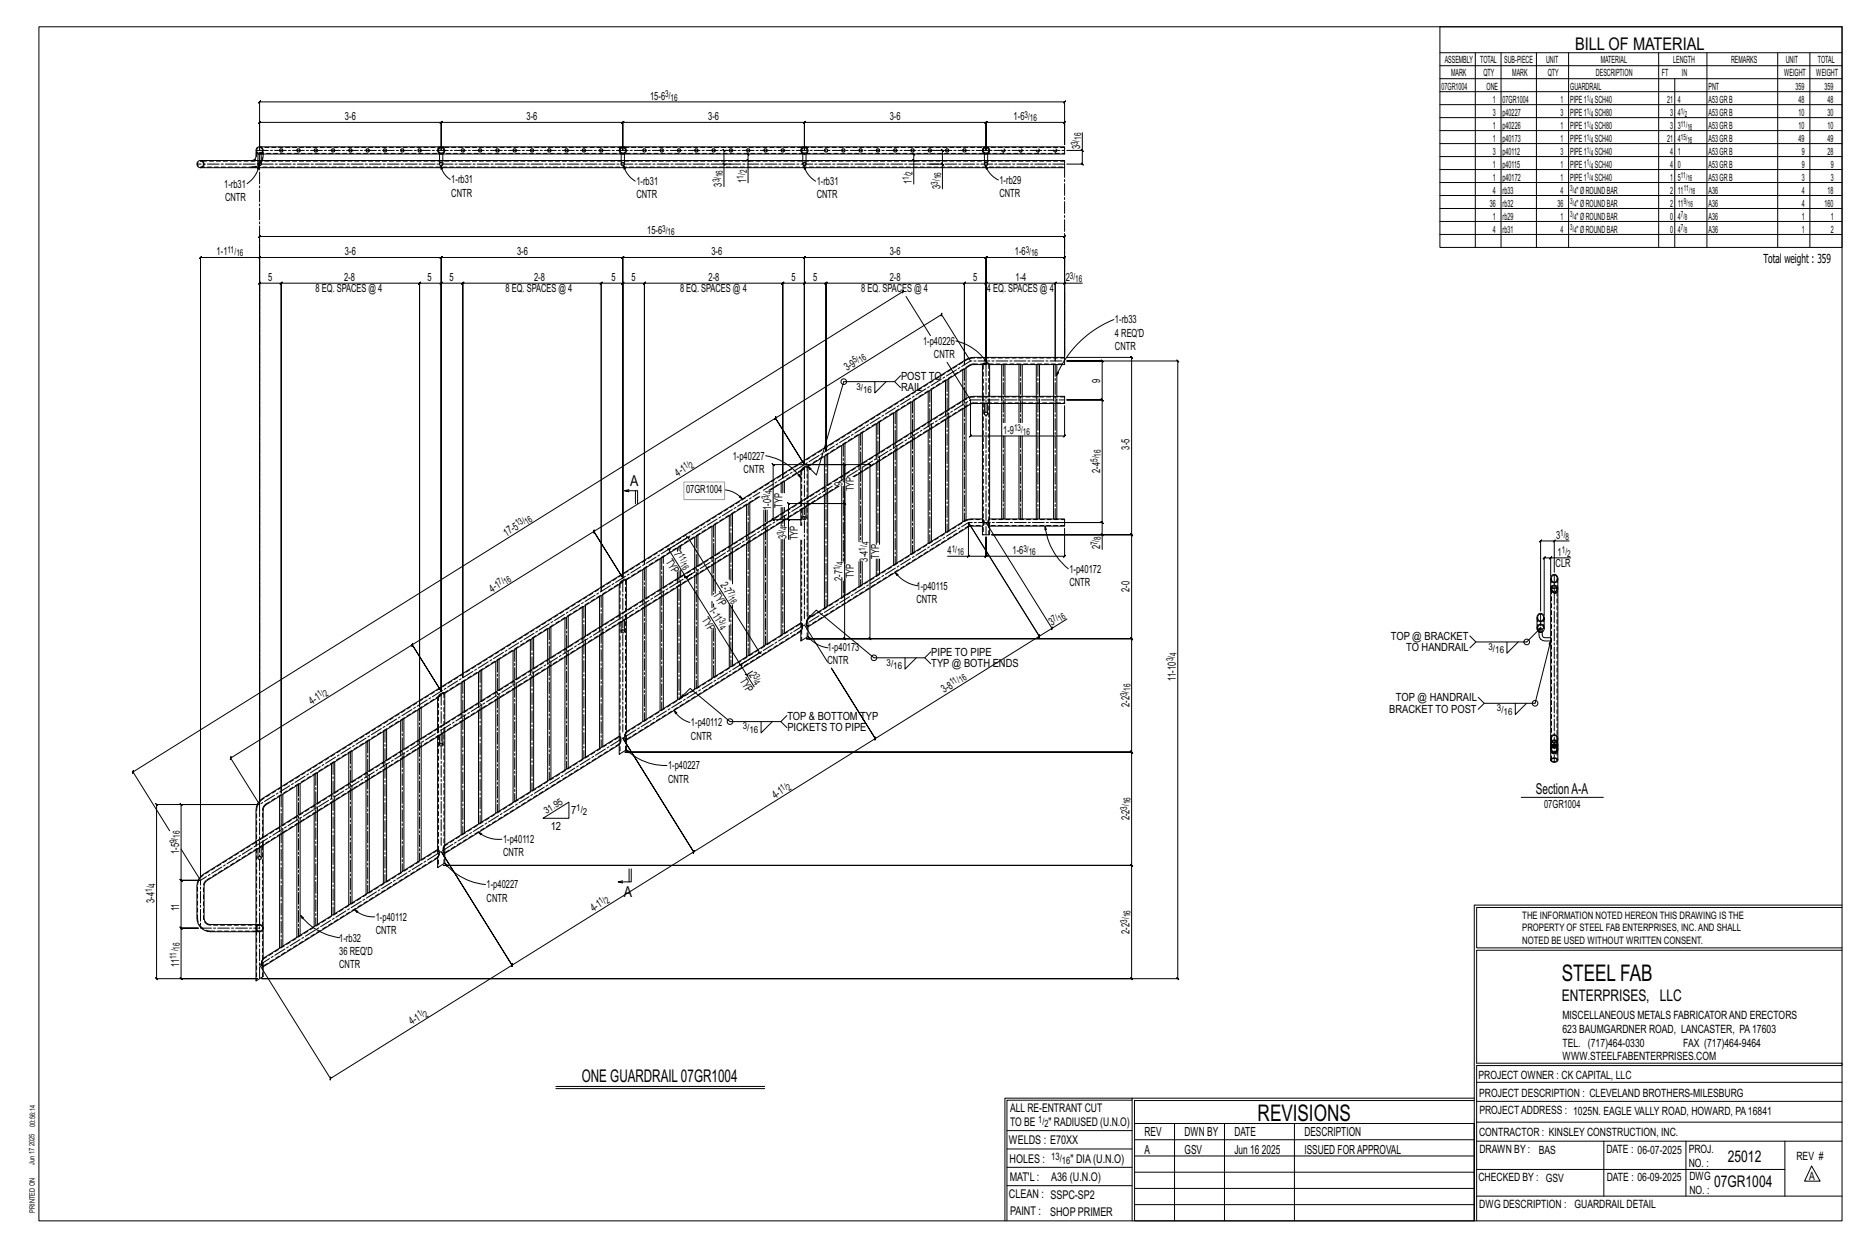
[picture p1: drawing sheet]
<svg xmlns="http://www.w3.org/2000/svg" width="914mm" height="610mm" viewBox="0 0 914 610" stroke-linecap="round" stroke-linejoin="round" font-family="sans-serif">
<g fill="none" stroke="#000" stroke-width=".49">
<path d="M19 13h883v584h-883zM705 13h197v108h-197zM705 26h197M705 32h197M705 39h197M722 26v95M735 26v95M752 26v95M768 26v95M812 26v95M820 39v82M836 26v95"/>
<path d="M870 26v95M886 26v95M127 50l1-1-1 1h394l1-1-1 1v21v-11l1-1-1 1h-38v-1l-1 1h1v14v-14v-1l-1 1h1h-89v-1l-1 1h1v14v-14v-1l-1 1h1h-89v-1l-1 1h1v14v-14v-1l-1 1h1h-89v-1l-1 1h1v14v-14v-1l-1 1h1h-89l1-1-1 1v14zM705 45h197M705 51h197M705 58h197M97 79h1h423v3h-423l-1-1zM126 75l-1 3-2 1M126 72h1h394v3h-394l-2-1zM127 75h-1v4M128 75v4M129 75l-1 4"/>
<path d="M215 75v4M217 75v4M304 75v4M306 75v4M354 80l1 1zM356 74l-2-1 1 1h-1v6M366 78l1 1zM366 75l1 1-1-1v14M393 75v4M395 75v4M447 79v11M447 75l1 1-1-1v4"/>
<path d="M447 78l1 1zM457 74h4v-1l1 1h-1v6M461 80l1 1zM482 75v4M483 75v4M529 73l1 1zM530 65v9h-8M530 74v6h-1l1 1v-1h-8M705 64h197M705 70h197M705 77h197M127 81v2h-1z"/>
<path d="M127 81a14 14 0 0 1-6 9M216 81l1 2h-1zM216 81a11 11 0 0 0 4 7M305 81l1 2h-1zM305 81a12 12 0 0 0 6 8M358 80h-4v11M394 81v2zM394 81a12 12 0 0 0 5 8M455 80h6v12M482 81l1 2zM482 81a12 12 0 0 0 7 7M705 83h197"/>
<path d="M705 89h197M705 96h197M705 102h197M705 108h197M705 115h197M521 139h-4v-1l-1 1h1v38v-38v-1l-1 1h1h-34v-1l-1 1h1v38v-38v-1l-1 1h1h-11l1-1-1 1v39v-39l1-1-1 1h-68l1-1-1 1v82v-82l1-1-1 1h-10v-1l-1 1h1v88v-88v-1l-1 1h1h-11l1-1-1 1v95v-95l1-1-1 1h-68l1-1-1 1v137v-137l1-1-1 1h-10v-1l-1 1h1v144v-144v-1l-1 1h1h-11l1-1-1 1v150v-150l1-1-1 1h-67v-1l-1 1h1v193v-193v-1l-1 1h1h-11v-1l-1 1h1v199v-199v-1l-1 1h1h-11l1-1-1 1v207v-207l1-1-1 1h-67v-1l-1 1h1v249v-249v-1l-1 1h1h-11l1-1-1 1v254v-277l1-1-1 1h394l1-1-1 1v58v-35h9M522 138l-1 1zM442 143v-1v1l-377 235v-1v1l18 28M444 145l11 19M545 156a51 51 0 0 0-28 28M464 177l11 19v17v1l1-1h-1h46v1l1-1h-1v-15M467 164l-6-10v-1v2v-1l-81 51v-1l-1 1h1l14 22-14-22v-1l-1 1h1l-89 55v-1v2v-1l14 23-14-23v-1v2v-1l-89 55v1v-1l14 23-14-23v1v-1l-89 56v-1v2v-1l14 23"/>
<path d="M467 164l8 13M468 167a24 24 0 0 1 15 11M481 178l-6 1-79 49v2l1-1-1-1 4 4 13-45h25l3-3M481 178h1h2M481 178v16M482 176l1 2zM484 178v16M484 178h33M490 178v16M492 178v16M499 178v16M500 178v16"/>
<path d="M507 178v16M509 178v16M516 178v16M517 178v16M517 178h4v-3h-45l-3 1-345 215a7 7 0 0 0-3 5v16M521 174v-48l1-1-1 1h-38v-1l-1 1h1v51v-51v-1l-1 1h1h-89v-1l-1 1h1v101v-101v-1l-1 1h1h-89v-1l-1 1h1v157v-157v-1l-1 1h1h-89v-1l-1 1h1v212v-212v-1l-1 1h1h-89l1-1-1 1v267v-267l1-1-1 1h-29l1-1-1 1v304M522 175h32l-1-1 1 1v87l-1-1 1 1h-69h69l-1-1 1 1v51l-1-1 1 1h-159h159l-1-1 1 1v55l-1-1 1 1h-248h248l-1-1 1 1v55h-1l1 1v-1h-337h337h-1l1 1v-1v56l-1-1 1 1h-426h449l-1-1 1 1v-302l-1-1 1 1h-55h18l-1-1 1 1v19l-1-1 1 1h-18h18l-1-1 1 1v60l-1-1 1 1h-23h23l-1-1 1 1v6M428 187v5l6-5M438 187l3 3M446 197v15M447 196v15M454 192v15"/>
<path d="M456 191v15M463 186v15M464 185v15M471 181v15M473 180v15M473 199v55l-2 1v-55M481 197v57a13 13 0 0 0-9 1M482 197h1M483 197v5a.8 .8 0 0 1 0 1 .8 .8 0 0 1-1-1v-5l-7 1-57 35M483 197h38v-3h-45h-2l-67 42M484 197v57M490 197v57h-6"/>
<path d="M492 197v10M499 197v10M500 197v10M507 197v57M509 197v57h-2M516 197v57M517 197v57h-1M518 182l-1 2zM412 218v15M414 217v15M421 213l-1 15M422 212v15"/>
<path d="M429 207v15M431 206v15M437 202v15M439 201v15M447 215v55l-1 1v-55M454 211v55M456 210v55l-2 1M463 205v56M464 204v56l-1 1M492 213v41h-2M499 213v41M500 213v41h-1"/>
<path d="M308 240h-2M355 240a13 13 0 0 1 8 4M375 223a27 27 0 0 1 17 11M382 236v5M384 235v6M391 233v-1l1 2zM392 230l-15 10M392 230l1-1 2-1h1v15M392 230v15M394 227h32h-1l1 1v-1v86l-1-1 1 1h-31h18h1l-1-1v1v-67l1 1-1-1h-19h19l1 1-1-1v-19l1 1-1-1zM394 227h-16l1 1-1-1v27l1 1-1-1h15h-7v10M404 223v15"/>
<path d="M405 222v15M407 236l-307 192a7 7 0 0 0-4 5v16a7 7 0 0 0 7 7h24a1.8 1.8 0 0 0 2-2 1.8 1.8 0 0 0-2-2h-25l-1-1-1-2v-16l1-2 25-16M411 238l-285 177M412 238v37M420 232v33M422 231v34M429 226v40M431 225v41M437 221v55M439 220v55l-2 1M308 241l-2-1h6v6M311 240v6"/>
<path d="M349 258v14M350 257v15M357 252v15M359 251v15M362 243l1 1zM365 247v15M367 246v15M372 243l-65 41M374 250v7M376 260l-1 55M376 250v6M382 248v3"/>
<path d="M382 256v1M384 248v2M384 255v2M385 254l1 1zM392 250v7M394 246h-8h-1l1 1v-1v8M395 248v5a.8 .8 0 0 1-1 1 .8 .8 0 0 1-1-1v-4M396 247v56l4-5 28 24h25l3-3M404 242v56M405 241v56l-1 1M414 240v36M471 255l-7 5"/>
<path d="M474 256l35 55v1v-1l-81 50h1l-1 1v-1l-21-34 21 34h1l-1 1v-1l-88 56v-1l-1 1h1l-35-56 35 56v-1l-1 1h1l-89 55-1 1 1-1-35-55 35 55-1 1 1-1-89 56v-1v1l-35-56M481 254l1 1v2h-1M481 257l-7 1-78 49-1-1v-2l1-1 8-5M483 256l32 51 7-4M484 254v1v2M484 257v5h-3v-5M492 254h7M500 254h7M509 254h7M512 257v2h-1zM512 257a31 31 0 0 0 11 21M517 254h4v3h-37"/>
<path d="M521 258v14h1l-1 1v-1h-38l-1 1 1-1v-9v9l-1 1 1-1h-9M315 279v15M316 278v15M323 273v15M325 272v4M325 277v10M327 269l10-6h-1h1l35 56h-1l2 1-1-1-10 6h1h-1l-26-43v1l-1-1h1l3-1-3 1v1l-1-1h1l-9-13h1zM332 280v3M332 268v2M333 267v2M333 279v3M340 263v15"/>
<path d="M342 262v15M349 277v14M350 276v14M357 271v12M359 270v16M365 266v55M367 265v55l-2 1M374 261v55M382 264v47M384 264v46l-2 1M392 264v41M420 275v12l2-1v-11"/>
<path d="M429 273v9l2-1v-8M437 276l-6 5M446 271l-7 4M454 266l-7 4M463 261l-7 4M464 272h10v-16l35 55v1v-1l6-4M475 272l-1 1zM485 262h55v7M539 261l1 1zM759 273l1-1zM759 273h-3v-1l-1 1h1v28M761 265v-1l-1 1z"/>
<path d="M761 265h-7l1-1-1 1v34M768 265h-7v15M769 273h-10v9M285 297v15M287 296v15M294 292l-1 15M295 291v15M303 286l-85 53M307 299v-15l-1-1-2 1-1 2v15M315 298v55M316 297v55l-1 1M323 292v56"/>
<path d="M325 291v56l-2 1M332 287v55M333 286v55l-1 1M340 282v55M342 281v55l-2 1M349 294v3M357 295v9M359 296v30l-2 1M412 284v8M412 292l-7 5M414 283v8l-2 1M420 287l-6 4"/>
<path d="M429 282l-7 4M438 280l2 1-1 1zM438 280a17 17 0 0 0 11 7M759 283v5M763 283a1.9 1.9 0 0 0-3-2 1.9 1.9 0 0 0-1 3 1.9 1.9 0 0 0 3 1l1-2v81a1.8 1.8 0 0 1-2 2 1.8 1.8 0 0 1-2-2M763 288l-1-1-1 1-2-1v1v24M251 318v15M253 317v15M260 313v15M261 312v15M268 308v15M270 307v15"/>
<path d="M277 302v15M278 301v15M285 316v55M287 315v55l-2 1M295 310v55l-2 1v-55M303 305v55M306 303v6a.8 .8 0 0 1-1 1 .8 .8 0 0 1-1-1v-5M307 303v55l8-5M349 308v24M350 307v24l-1 1M357 306v21M382 311l-15 9"/>
<path d="M392 309l-85 53v5l-4 2v-5M392 309a3 3 0 0 0 0-4l-8 5M394 306l11 18zM396 311l1 1-1 1zM396 307v4l-4 3v-5M396 311a15 15 0 0 0 9 6M515 307v1zM722 314l-2 3M738 314v6l5-6M752 302v6l1 1M754 307l-7 7h-25l-2-3M756 302a1.9 1.9 0 0 0-2-2 1.9 1.9 0 0 0-2 3 1.9 1.9 0 0 0 3 1l1-2v6l-1 1"/>
<path d="M759 312h-4l-1-5-1 1v3a2.9 2.9 0 0 0 3 3h3l-1 1h1v-1l-8 30h-24l-3-3M759 312v60M226 334v15M227 333v15M234 329v15M236 328v15M243 324v14M244 323v15M251 337v56M253 336v56l-2 1M260 332v55M261 331v55l-1 1"/>
<path d="M270 326v55l-2 1v-55M277 322v55M278 321v55l-1 1M340 337l-7 4 5-4 19 16h25l3-3M349 332l-7 4M357 327l-7 4M365 330h1zM365 323l-3 2h1h-1l3 5M365 321l-6 5M368 328l-3 2 4 6M443 322v5l6-5M453 322l3 3"/>
<path d="M188 358v15M189 357v15M196 353v15M198 352v15M205 347v15M206 346v15M214 341l-77 49M217 359v5a.8 .8 0 0 1-1 1 .8 .8 0 0 1-1-1v-4M218 354v-15h-1l-2 1-1 1v15M218 358v55l8-5M226 353v55M227 352v55l-1 1"/>
<path d="M234 348v55M236 347v55l-2 1M244 342v55l-1 1v-55M306 359v3M323 348l-7 4M330 348l1 1zM330 348a13 13 0 0 0 8 5M332 342l-7 5M373 353v6l5-6M382 353l3 3M727 344l-3 3M742 344v6l5-6"/>
<path d="M154 379v15M155 378v15M162 374v15M164 373v15M171 368v15M172 367v15M179 363v15M181 362v15M188 377v55M189 376v55l-1 1M196 372v55M198 371v55l-2 1"/>
<path d="M205 366v56M206 365v56l-1 1M214 360v56M277 377l-7 4M285 371l-7 5M293 366l-6 4M295 365l8-5a3 3 0 0 1 0 4l-85 54v4l-4 2v-4M307 367l1 1zM307 367a28 28 0 0 0 19 8M759 371a1.5 1.5 0 0 1 2 0 1.5 1.5 0 0 1 1 2h-2l-1-1a1.5 1.5 0 0 0 2 1 1.5 1.5 0 0 0 1-2h-1l-2 1zM760 363l1-1 1 1M763 364v8"/>
<path d="M76 393l1 1h50h-38l-1-1 1 1v37l-1-1 1 1h9h-9l-1-1 1 1v23h-1l1 1v-1h8h-8h-1l1 1v-1v25l-1-1 1 1h37h-49l-1-1 1 1v-85zM137 390l-8 5v14M137 390v14M138 389v15M145 384v15M147 383v15M154 398v55M155 397v55l-1 1M162 393v55M164 392v55l-2 1M171 388v55M172 387v55l-1 1"/>
<path d="M179 382v55M181 381v55l-2 1M243 398l-7 4M251 393l-7 4M260 387l-7 5M268 382l-7 4M745 390h40M89 415l9 16M125 416v36M128 414v6a.8 .8 0 0 1-1 1 .8 .8 0 0 1-1-1v-5M129 414v55M137 409v55"/>
<path d="M138 408v55l-1 1M145 403v56M147 402v56l-2 1M214 420l-85 53v5l-4 2v-24M214 420a3 3 0 0 0 0-4l-8 5M217 414v1v2M234 407l2 1h-1zM234 407a16 16 0 0 0 12 4M234 403l-7 4M266 400l12-8v8zM179 437l-7 5M188 432l-7 4"/>
<path d="M196 427l-7 4M205 422l-7 4M218 422l1 1v1zM218 422a29 29 0 0 0 20 11M305 431h-2M308 425v6M309 425v6h-6l2 1M145 459l-7 4M147 448l2 1h-1zM147 448a29 29 0 0 0 19 11M154 453l-7 5M162 448l-7 4"/>
<path d="M171 443l-7 4M174 445l1 1zM174 445a14 14 0 0 0 9 4M722 443v154M722 443h180M902 444h-179v20h179M137 464l-8 5-1 1v3h1M902 465h-179v55h179v1h-179v76M272 532h102M272 533h102M554 538h-61v59M554 537h168"/>
<path d="M722 538h-167v13M723 539h179M723 530h179M493 553h61M555 550h167v47h-167zM555 558h167M575 550v47M599 550v47M634 550v47M723 549h179M723 558h179M785 558v27"/>
<path d="M825 558v27M874 558v27M493 571h61M493 562h61M555 573h167M555 566h167M723 572h151M887 570l4 8h-8zM492 597v-60h62v60M493 580h61M555 589h167M555 581h167"/>
<path d="M723 585h179"/>
<circle cx="413" cy="187" r="1.4"/>
<circle cx="761" cy="283" r="1.6"/>
<circle cx="747" cy="314" r="1.4"/>
<circle cx="754" cy="302" r="1.6"/>
<circle cx="428" cy="322" r="1.4"/>
<circle cx="357" cy="353" r="1.4"/>
<circle cx="751" cy="344" r="1.4"/>
<circle cx="761" cy="361" r="1.9"/>
<circle cx="761" cy="361" r="1.6"/>
</g>
<g fill="none" stroke="#000" stroke-width=".49" stroke-dasharray="2 1.4">
<path d="M98 79h1l1 1M99 79h-1M126 75h.1M126 75l-1 3-2 1M126 72h.1M126 73h.1M126 79h.1M126 80h1M127 80h1M127 72h.1M127 75h.1M127 75h394"/>
<path d="M127 72l1 1 1 1M127 75h1M128 80h.1M128 79v1M128 79h.1M128 79l1-4M128 72h.1M128 75h.1M128 72h-1M128 75l1-1M129 74a1.5 1.5 0 0 1-2 1 1.5 1.5 0 0 1-1-2 1.5 1.5 0 0 1 1-1M129 75h.1"/>
<path d="M129 75h-3M129 74l-1-2M137 73h.1M137 74v-1M137 73h1M138 74h-1M138 73h.1M138 74h.1M138 73v1M145 73h1M146 74l-1-1M146 73h1"/>
<path d="M147 74h-1M147 73h.1M147 74h.1M147 73v1M154 73h.1M154 74v-1M154 73h1M155 74h-1M155 73h.1M155 74h.1M155 73v1M162 73h1"/>
<path d="M163 74l-1-1M163 73h.1M163 74h.1M163 73h1M164 74h-1M164 73v1M164 74h.1M171 73h.1M171 74v-1M171 73h1M172 74h-1M172 73h.1"/>
<path d="M172 74h.1M172 73v1M179 73h1M180 74l-1-1M180 73h.1M180 74h.1M180 73h1M181 74h-1M181 73v1M181 74h.1M188 73h.1M188 74v-1"/>
<path d="M188 73h1M189 74h-1M189 73h.1M189 74h.1M189 73v1M196 73h.1M196 74v-1M196 73h1M197 74h-1M197 73h1M198 74h-1M198 73v1"/>
<path d="M198 74h.1M205 73h.1M205 74v-1M205 73h1M206 74h-1M206 73h.1M206 74h.1M206 73v1M214 74v-1M214 73h.1M214 73h1M215 73v-1"/>
<path d="M215 74h.1M215 72h.1M215 75l-1-1M215 73v1M215 74v1M215 75h.1M215 73h.1M215 72h2zM215 75h2h-2M215 79h.1M215 80h1M215 75h1l1-1"/>
<path d="M215 72v1M216 80h.1M216 75h.1M216 80h1M216 72h-1M217 80h.1M217 79v1M217 79h.1M217 73l-1-1M217 72h.1M217 75h.1M217 72l1 2"/>
<path d="M217 73h.1M217 74h.1M217 74v-1M218 74l-1 1M218 74h.1M226 73h.1M226 74v-1M226 73h1M227 74h-1M227 73h.1M227 74h.1M227 73v1"/>
<path d="M234 73h1M235 74l-1-1M235 73h.1M235 74h.1M235 73h1M236 74h-1M236 73v1M236 74h.1M243 73h.1M243 74v-1M243 73h1M244 74h-1"/>
<path d="M244 73h.1M244 74h.1M244 73v1M251 73h1M252 74l-1-1M252 73h.1M252 74h.1M252 73h1M253 74h-1M253 73v1M253 74h.1M260 73h.1"/>
<path d="M260 74v-1M260 73h1M261 74h-1M261 73h.1M261 74h.1M261 73v1M268 73h.1M268 74v-1M268 73h1M269 74h-1M269 73h1M270 74h-1"/>
<path d="M270 73v1M270 74h.1M277 73h.1M277 74v-1M277 73h1M278 74h-1M278 73h.1M278 74h.1M278 73v1M285 73h.1M285 74v-1M285 73h1"/>
<path d="M286 74h-1M286 73h1M287 74h-1M287 73v1M287 74h.1M294 73h.1M294 74v-1M294 73h1M295 74h-1M295 73h.1M295 74h.1M295 73v1"/>
<path d="M303 74v-1M303 73h.1M303 73l1-1M304 74h.1M304 72h.1M304 75l-1-1M304 73v1M304 74v1M304 75h.1M304 73h.1M304 72h2zM304 75h2h-2"/>
<path d="M304 79h.1M304 80h.1M304 75h1l1-1M304 72v1M304 80h1M305 75h.1M305 80h1M305 72h-1M306 80h.1M306 79v1M306 79h.1M306 73l-1-1"/>
<path d="M306 72h.1M306 75h.1M306 72l1 2M306 73h.1M306 74h.1M306 74v-1M306 74v1M307 74h-1M315 73h.1M315 74v-1M315 73h1M316 74h-1"/>
<path d="M316 73h.1M316 74h.1M316 73v1M323 73h.1M323 74v-1M323 73h1M324 74h-1M324 73h1M325 74h-1M325 73v1M325 74h.1M332 73h.1"/>
<path d="M332 74v-1M332 73h1M333 74h-1M333 73h.1M333 74h.1M333 73v1M340 73h.1M340 74v-1M340 73h1M341 74h-1M341 73h1M342 74h-1"/>
<path d="M342 73v1M342 74h.1M349 73h.1M349 74v-1M349 73h1M350 74h-1M350 73h.1M350 74h.1M350 73v1M357 73h.1M357 74v-1M357 73h1"/>
<path d="M358 74h-1M358 73h1M358 74h.1M359 73v1M359 74h-1M359 74h.1M366 73h.1M366 74v-1M366 73h1M367 74h-1M367 73h.1M367 74h.1"/>
<path d="M367 73v1M374 73h.1M374 74v-1M374 73h1M375 74h-1M375 73h.1M375 74h.1M375 73l1 1M376 74h-1M382 73h1M383 74l-1-1M383 73h1"/>
<path d="M384 74h-1M384 73h.1M384 74h.1M384 73v1M392 74v-1M392 73h.1M392 73l1-1M392 74h1M393 72h.1M393 75l-1-1M393 73l-1 1M393 74v1"/>
<path d="M393 75h.1M393 73h.1M393 72h2zM393 75h2h-2M393 79h.1M393 80h.1M393 75h1l1-1M393 72v1M393 80h1M394 75h.1M394 80h.1M394 72h-1"/>
<path d="M394 80h1M395 79v1M395 79h.1M395 73l-1-1M395 72h.1M395 75h.1M395 72v2M395 73h.1M395 74h.1M395 74v-1M395 74v1M404 73h.1"/>
<path d="M404 74v-1M404 73h1M405 74h-1M405 73h.1M405 74h.1M405 73v1M412 73h.1M412 74v-1M412 73h1M413 74h-1M413 73h1M414 74h-1"/>
<path d="M414 73v1M414 74h.1M421 73h.1M421 74v-1M421 73h1M422 74h-1M422 73h.1M422 74h.1M422 73v1M429 73h.1M429 74v-1M429 73h1"/>
<path d="M430 74h-1M430 73h.1M430 74h.1M430 73l1 1M431 74h-1M438 73h.1M438 74v-1M438 73h1M439 74h-1M439 73h.1M439 74h.1M439 73v1"/>
<path d="M446 73h.1M446 74v-1M446 73h1M447 74h-1M447 73h.1M447 74h.1M447 73v1M454 73h1M455 74l-1-1M455 73h1M456 74h-1M456 73h.1"/>
<path d="M456 74h.1M456 73v1M463 73h.1M463 74v-1M463 73h1M464 74h-1M464 73h.1M464 74h.1M464 73v1M471 73h1M472 74l-1-1M472 73h1"/>
<path d="M473 74h-1M473 73h.1M473 74h.1M473 73v1M481 74v-1M481 73h.1M481 74h.1M481 73v-1M481 75v-1M481 72h1M481 73v1M481 74l1 1"/>
<path d="M482 75h-1M482 73h-1M482 75h.1M482 72h.1M482 72h2M482 79v1M482 79h.1M482 72v1M482 80h.1M482 75l2-1M482 80h1M483 75h.1"/>
<path d="M483 80h.1M483 72h-1M483 75h-1M483 80v-1M483 79h.1M484 73l-1-1M484 75h.1M484 72h.1M484 75h-2M484 75h-1M484 72v1M484 74h.1"/>
<path d="M484 73h.1M484 74v-1M484 74v1M484 73v1M521 72h.1M521 75h.1M521 79h-423M521 72h-394M98 82h423M98 82h1M99 82l1-2M100 80a1.5 1.5 0 0 1-2 2 1.5 1.5 0 0 1-1-2 1.5 1.5 0 0 1 1-1"/>
<path d="M100 80l-1-1M123 82h2M123 82a5 5 0 0 0 5-3M125 82l2-1 1-2M126 80v-1M126 80h.1M127 81l-1-1M127 81h.1M128 81h-1M128 80v1M215 80v-1M215 80h.1"/>
<path d="M216 81l-1-1M216 81h.1M217 81h-1M217 80v1M304 80v-1M304 81v-1M305 81h-1M306 81h-1M306 80v1M393 80v-1M393 81v-1M394 81h-1"/>
<path d="M394 81h.1M395 80l-1 1M482 81v-1M482 81h.1M483 81h-1M483 81h.1M483 80v1M474 176l-345 215M475 179l1-1M475 175l-1 1M476 178h5M481 178h3"/>
<path d="M481 178h1M482 178h.1M482 178h2M484 178v16M484 178h37M521 175h-46M521 175h.1M521 178h.1M471 196h.1M471 196v4M471 200h.1M473 199h.1"/>
<path d="M473 199v-4M473 195h.1M475 198l1-1M476 197h45M476 194l-3 1-65 41M481 194h.1M481 194v3M481 197h.1M481 194v-16M481 197v65M484 197v-3M484 197h.1"/>
<path d="M484 194h.1M490 194h.1M490 194v3M490 197h.1M492 197h.1M492 197v-3M492 194h.1M499 194h.1M499 194v3M499 197h.1M500 197h.1M500 197v-3"/>
<path d="M500 194h.1M507 194h.1M507 194v3M507 197h.1M509 197h.1M509 197v-3M509 194h.1M516 194h.1M516 194v3M516 197h.1M517 197h.1M517 197v-3"/>
<path d="M517 194h.1M521 197h.1M521 194h-45M521 194h.1M437 217h.1M437 217v4M439 220v-4M439 216h.1M446 212h.1M446 212v4M446 216h.1M447 215h.1"/>
<path d="M447 215v-4M447 211h.1M454 207h.1M454 207v3M454 210v1M456 210v-1M456 209v-3M456 206h.1M463 201v1M463 202v3M463 205h.1M464 204h.1"/>
<path d="M464 204v-3M464 201v-1M483 202h-1M483 202h.1M376 240l16-10M392 230l4-2M392 230l3-2M392 230h1M392 230v15M393 230h.1M393 230v-1M393 229h.1"/>
<path d="M393 229h2M395 229v15M395 228l80-49M404 238v1M404 239v3M405 238v-1M407 236l-307 192a6 6 0 0 0-3 5v16M412 233h.1M412 233v3M413 236h.1M414 233v-1M414 232h.1"/>
<path d="M418 233l57-35M420 228h.1M420 228v3M420 231v1M422 231v-1M422 230v-3M422 227h.1M429 222v1M429 223v3M429 226h.1M431 225h.1M431 225v-3"/>
<path d="M431 222v-1M437 221h.1M439 220h.1M374 257h.1M374 257v3M376 260v-1M376 259v-3M376 256h.1M382 251v1M382 252v3M382 255v1M384 255v-1"/>
<path d="M384 254v-3M384 251v-1M392 245v1M392 246v3M392 249v1M392 245v4M392 249v8M393 249h.1M394 253h-1M395 253h-1M395 247v-3M396 247h.1"/>
<path d="M396 247v-3M396 244v-1M404 242h.1M405 241h.1M405 241v-3M474 257l-79 49M474 254h7M481 254v3M481 254h.1M481 254v1M481 255h1M482 255l-1 2h-7"/>
<path d="M484 256v-2h37M484 257v-1M484 257h.1M484 257v-3M521 257h-37M340 278h.1M340 278v4M342 277h.1M349 272v1M349 273v3M349 276v1M350 276v-1"/>
<path d="M350 275v-3M350 272h.1M357 267v1M357 268v3M357 271h.1M359 270h.1M359 270v-3M359 267v-1M365 262h.1M365 262v4M365 266h.1M367 265h.1"/>
<path d="M367 265v-4M367 261h.1M374 260v1M392 264v49M484 262v-65M303 286l4-2M303 285l3-1M304 286v-1M304 286v15M304 285h.1M304 285l2-1M306 284v15"/>
<path d="M306 284l66-41M307 299h.1M315 294h.1M315 294v3M315 297v1M316 297v-1M316 296v-3M316 293h.1M323 288v1M323 289v3M323 292h.1M325 291h.1"/>
<path d="M325 291v-3M325 288v-1M332 283h.1M332 283v4M332 287h.1M333 286h.1M333 286v-4M333 282h.1M340 282h.1M342 281h.1M342 281v-4M759 288l1 2"/>
<path d="M759 288l1 2h1M759 287v1M759 283v5M759 288l1-1h1M760 288h-1M760 288h.1M760 289v-1M760 289h.1M760 288h1M760 290h1l2-2M761 288h1v84M761 286l-2 1"/>
<path d="M761 290l-1-1M761 290h-1l-1-2M761 287l1 1M761 290h1l1-2M762 288l-1 2M762 288h.1M762 287l-1-1M762 283v6l-1 1M762 288v-1M763 288l-1-1M277 317v1M277 318v3"/>
<path d="M278 317v-1M285 312h.1M285 312v4M285 316h.1M287 315h.1M287 315v-4M287 311h.1M293 307h.1M293 307v4M293 311h.1M295 310h.1M295 310v-4"/>
<path d="M295 306h.1M303 301h.1M303 301v4M303 305h.1M304 301v3M304 304v65M304 304h1M305 308l-1 1M306 309l-1-1M306 303v-4M307 303v-1M307 302v-3"/>
<path d="M392 309l-85 53M392 305h.1M392 305v4M392 308v1M392 305l1 1M393 306l-1 2M395 306v-2M395 304l1-1 76-48 2-1M395 312v-65M395 306h.1M396 307v-4M753 306l-1 1"/>
<path d="M753 302v5M753 307l1-1M753 308v-1M753 308h.1M753 309h1M754 309l-1-1M754 306h1l1 1M754 308h-1M754 309h1M754 305l-1 1M755 308h-1M756 306l-2-1"/>
<path d="M756 302v6l-1 1h-1M756 307v-1M215 340l2-1M217 339v16M217 339l86-54M243 338v1M243 339v3M244 338h.1M251 333v1M251 334v3M251 337h.1M253 336h.1"/>
<path d="M253 336v-3M253 333v-1M260 328h.1M260 328v4M260 332h.1M261 331h.1M261 331v-4M261 327h.1M268 323h.1M268 323v3M268 326v1M270 326v-1"/>
<path d="M270 325v-3M270 322h.1M277 321v1M278 321v-1M278 320v-3M214 341l4-2M214 356v1M214 357v3M215 341l2-2M215 356v-15M215 356v4M215 360v64"/>
<path d="M215 341h.1M215 341v-1M215 360h.1M215 360l1-1M215 340h.1M217 358v-3M218 358h.1M218 358v-4M218 354h.1M226 349h.1M226 349v4M226 353h.1"/>
<path d="M227 352h.1M227 352v-4M227 348h.1M234 344h.1M234 344v4M234 348h.1M236 347h.1M236 347v-4M236 343h.1M243 342v1M244 342v-1M244 341v-3"/>
<path d="M306 359h.1M306 359h1M306 358h.1M307 359l85-54M307 358h.1M307 358l-1 1M179 378h.1M179 378v4M181 377h.1M188 373h.1M188 373v4M188 377h.1"/>
<path d="M189 376h.1M189 376v-4M189 372h.1M196 368h.1M196 368v3M196 371v1M198 371v-1M198 370v-3M198 367h.1M205 362v1M205 363v3M205 366h.1"/>
<path d="M206 365h.1M206 365v-3M206 362v-1M214 360h.1M216 364h-1M217 364h-1M303 364l-85 53M303 361h.1M303 360v4M303 364h.1M303 361h1M304 361l-1 3"/>
<path d="M306 361v-2M306 361h.1M306 367v-64M306 362h1M306 362v-1M307 362h-1M307 362v-4M759 366l1-2M759 364h.1M759 366v1v-1M759 363v3M759 367h.1"/>
<path d="M759 363v1M759 367l1-1M759 361v3l1-1M759 364v1M759 372l1-84M760 365l-1 2 1 1M760 367h-1M760 368h.1M760 364h.1M760 363h.1M760 365v2M760 368l-1-2"/>
<path d="M760 366v-1M760 365h.1M760 365h-1M760 368v-1M760 367v1M760 368v1M760 369h.1M760 365h1M760 366h.1M760 364h1M760 369h1M760 368h1"/>
<path d="M760 362l-1 1M761 368h-1M761 364l-1 1M761 365h.1M761 368h.1M761 364h.1M761 366h-1M761 369h.1M761 365h-1M761 365h1M761 365v-1M761 364h1"/>
<path d="M761 368l1-1M761 369l1-1M762 365v1M762 368h-1M762 365h-1M762 363h.1M762 364h.1M762 368h.1M762 367h.1M762 366v1M762 365h.1M762 365l-1 1"/>
<path d="M762 368l1-1-1-2M762 364v1M762 367v-2M762 367v1M762 363v1v-3M762 366v2M762 363l-1-1h-1M762 365l1 1M762 366v-3M762 364v-1M762 364h1M763 366l-1 1v-1"/>
<path d="M126 395v17M129 396v-1M129 391l-2 1-1 3M129 395l1-2M130 393l85-52M145 399v1M145 400v3M147 399v-1M154 394h.1M154 394v4M154 398h.1M155 397h.1"/>
<path d="M155 397v-4M155 393h.1M162 389h.1M162 389v3M162 392v1M164 392v-1M164 391v-3M164 388h.1M171 383v1M171 384v3M171 387v1M172 387v-1"/>
<path d="M172 386v-3M172 383v-1M179 382h.1M181 381h.1M181 381v-4M125 412h.1M125 412v3M125 415v1M126 412v3M126 415v38M126 415h.1M126 415h1"/>
<path d="M127 419l-1 1M128 420l-1-1M129 413v-3M129 410v-14M129 414v-1M129 410v-1M137 404v1M137 405v3M137 408v1M138 408v-1M138 407v-3M138 404h.1"/>
<path d="M145 403h.1M147 402h.1M147 402v-3M214 416v4M214 419l-85 54M214 416h.1M214 416h1M215 416v1M215 417l-1 2M217 415h.1M217 417v-2M217 415l1-1"/>
<path d="M217 417h.1M217 414h.1M217 417l1 1M218 417h-1M218 414h.1M218 417h.1M218 414l85-53M218 413h.1M218 413l-1 1M218 417v-3M100 433l1-3M101 430l309-192"/>
<path d="M217 423v-65M97 449l1 4M98 453a6 6 0 0 0 5 3M100 450v-17M102 452l-2-2M103 456h24M125 456h.1M125 452v1M125 453v1M125 454v2M125 454l1 2M126 456v24"/>
<path d="M126 453v1M126 454v2M126 454l1-1M126 453l-1 1M126 456h1M127 453l-25-1M127 453a1.5 1.5 0 0 1 2 1 1.5 1.5 0 0 1-2 2M127 456l-1-1v-1M127 452l-1 1M129 455v-1M129 454v-1M129 453v-40"/>
<path d="M129 454h.1M128 472v-2M128 470l1-1M128 472h.1M129 478v-5M129 473v-4M129 469v-14M129 478h.1M129 472h-1M129 473v-1M129 473h.1M129 469l85-53"/>
<circle cx="491" cy="74" r=".8"/>
<circle cx="500" cy="74" r=".8"/>
<circle cx="508" cy="74" r=".8"/>
<circle cx="517" cy="74" r=".8"/>
</g>
<path d="M335 236h20v8h-20z" fill="none" stroke="#f0f" stroke-width=".5"/>
<g fill="none" stroke="#000" stroke-width=".49" stroke-dasharray="5.8 1 1 1">
<path d="M126 74h395M127 75v319M521 80h-424M483 178v84M491 178v29M500 178v29M508 178v76M517 178v76M521 175v-93M447 196v75M455 191v74M464 186v74"/>
<path d="M472 181v74M413 217v19M421 212v53M430 207v59M438 202v74M491 213v41M500 213v41M374 240l101-63h46M383 236v5M394 228v75M404 223v74M407 238l-309 193v23h29"/>
<path d="M411 236l2-2M413 238v37M415 233l60-37h46M349 257v34M358 252v32M366 247v74M375 250v66M383 248v9M315 278v74M324 273v74M332 268v1M332 279v63"/>
<path d="M341 262v75M383 264v46M421 275v11M430 273v8M286 297v74M294 291v75M305 284v74M349 295v2M358 296v30M413 284v8M761 281v92M252 318v74"/>
<path d="M260 313v74M269 307v75M277 302v74M349 308v23M754 300v9M216 339v75M227 334v74M235 328v75M243 323v74M188 357v75M197 352v74M205 347v74"/>
<path d="M155 379v74M163 373v75M172 368v74M180 363v74M138 389v74M146 384v74M127 479v-85l245-153M127 472l347-216h47"/>
</g>
<g font-size="11.2">
<text x="764" y="480">STEEL FAB</text>
<text x="616" y="548">REVISIONS</text>
</g>
<g font-size="8.6">
<text x="771" y="24">BILL OF MATERIAL</text>
<text x="285" y="530">ONE GUARDRAIL07GR1004</text>
</g>
<g font-size="7.9">
<text x="765" y="490">ENTERPRISES, LLC</text>
<text x="846" y="569">25012</text>
<text x="839" y="581">07GR1004</text>
</g>
<g font-size="7.3">
<text x="309" y="238">A</text>
<text x="752" y="388">SectionA-A</text>
<text x="305" y="439">A</text>
</g>
<g font-size="6.1">
<text x="863" y="129">Total weight : 359</text>
<text x="560" y="556">REV</text>
<text x="580" y="556">DWN BY</text>
<text x="604" y="556">DATE</text>
<text x="639" y="556">DESCRIPTION</text>
<text x="560" y="564">A</text>
<text x="580" y="564">GSV</text>
<text x="604" y="564">Jun 16</text>
<text x="618" y="564">2025</text>
<text x="639" y="564">ISSUED FORAPPROVAL</text>
</g>
<g font-size="5.9">
<text x="494" y="560">WELDS : E70XX</text>
<text x="494" y="569">HOLES :</text>
<text x="524" y="569">&quot; DIA(U.N.O)</text>
<text x="494" y="578">MAT'L :</text>
<text x="515" y="578">A36 (U.N.O)</text>
<text x="494" y="586">CLEAN : SSPC-SP2</text>
<text x="495" y="595">PAINT :</text>
<text x="514" y="595">SHOP PRIMER</text>
</g>
<g font-size="5.8">
<text x="494" y="544">ALL RE-ENTRANT CUT</text>
<text x="494" y="551">TO BE</text>
<text x="513" y="551">&quot; RADIUSED (U.N.O)</text>
</g>
<g font-size="5.6">
<text x="765" y="499">MISCELLANEOUS METALS FABRICATORAND ERECTORS</text>
<text x="765" y="505">623 BAUMGARDNER ROAD, LANCASTER, PA17603</text>
<text x="765" y="512">TEL. (717)464-0330</text>
<text x="824" y="512">FAX (717)464-9464</text>
<text x="765" y="519">WWW.STEELFABENTERPRISES.COM</text>
<text x="724" y="528">PROJECT OWNER : CK CAPITAL, LLC</text>
<text x="724" y="537">PROJECT DESCRIPTION : CLEVELAND BROTHERS-MILESBURG</text>
<text x="724" y="545">PROJECTADDRESS : 1025N. EAGLE VALLY ROAD, HOWARD, PA16841</text>
<text x="724" y="556">CONTRACTOR : KINSLEY CONSTRUCTION, INC.</text>
<text x="724" y="564">DRAWN BY :</text>
<text x="753" y="564">BAS</text>
<text x="786" y="564">DATE : 06-07-2025</text>
<text x="827" y="564">PROJ.</text>
<text x="879" y="568">REV #</text>
<text x="827" y="571">NO. :</text>
<text x="724" y="578">CHECKED BY : GSV</text>
<text x="787" y="578">DATE : 06-09-2025</text>
<text x="827" y="578">DWG</text>
<text x="886" y="578">A</text>
<text x="827" y="584">NO. :</text>
<text x="724" y="591">DWG DESCRIPTION : GUARDRAIL DETAIL</text>
</g>
<g font-size="5.5">
<text x="318" y="49">15-6</text>
<text x="169" y="59">3-6</text>
<text x="258" y="59">3-6</text>
<text x="347" y="59">3-6</text>
<text x="436" y="59">3-6</text>
<text x="496" y="59">1-6</text>
<text x="529" y="73" transform="rotate(-90 529 73)">3</text>
<text x="221" y="90">1-rb31</text>
<text x="365" y="89" transform="rotate(-90 365 89)">1</text>
<text x="489" y="90">1-rb29</text>
<text x="110" y="92">1-rb31</text>
<text x="312" y="91">1-rb31</text>
<text x="353" y="91" transform="rotate(-90 353 91)">3</text>
<text x="400" y="91">1-rb31</text>
<text x="446" y="90" transform="rotate(-90 446 90)">1</text>
<text x="460" y="92" transform="rotate(-90 460 92)">3</text>
<text x="110" y="98">CNTR</text>
<text x="221" y="96">CNTR</text>
<text x="312" y="97">CNTR</text>
<text x="400" y="97">CNTR</text>
<text x="489" y="96">CNTR</text>
<text x="317" y="115">15-6</text>
<text x="106" y="125">1-1</text>
<text x="169" y="125">3-6</text>
<text x="253" y="125">3-6</text>
<text x="348" y="125">3-6</text>
<text x="436" y="125">3-6</text>
<text x="497" y="125">1-6</text>
<text x="131" y="138">5</text>
<text x="168" y="138">2-8</text>
<text x="209" y="138">5</text>
<text x="220" y="138">5</text>
<text x="261" y="138">2-8</text>
<text x="299" y="138">5</text>
<text x="309" y="138">5</text>
<text x="347" y="138">2-8</text>
<text x="387" y="138">5</text>
<text x="398" y="138">5</text>
<text x="436" y="138">2-8</text>
<text x="476" y="138">5</text>
<text x="497" y="138">1-4</text>
<text x="522" y="138">2</text>
<text x="154" y="143">8 EQ. SPACES @ 4</text>
<text x="247" y="143">8 EQ. SPACES @ 4</text>
<text x="333" y="143">8 EQ. SPACES @ 4</text>
<text x="422" y="143">8 EQ. SPACES @ 4</text>
<text x="483" y="143">4 EQ. SPACES @ 4</text>
<text x="546" y="158">1-rb33</text>
<text x="546" y="165">4 REQ'D</text>
<text x="452" y="169">1-p40226</text>
<text x="546" y="171">CNTR</text>
<text x="457" y="175">CNTR</text>
<text x="415" y="182" transform="rotate(-32 415 182)">3-9</text>
<text x="441" y="186">POST TO</text>
<text x="441" y="191">RAIL</text>
<text x="539" y="187" transform="rotate(-90 539 187)">9</text>
<text x="491" y="212">1-9</text>
<text x="553" y="220" transform="rotate(-90 553 220)">3-5</text>
<text x="359" y="225">1-p40227</text>
<text x="332" y="233" transform="rotate(-32 332 233)">4-1</text>
<text x="364" y="231">CNTR</text>
<text x="539" y="231" transform="rotate(-90 539 231)">2-4</text>
<text x="412" y="238" transform="rotate(-90 412 238)">9</text>
<text x="336" y="241">07GR1004</text>
<text x="418" y="240" transform="rotate(-90 418 240)">TYP</text>
<text x="377" y="250" transform="rotate(-90 377 250)">1-0</text>
<text x="383" y="248" transform="rotate(-90 383 248)">TYP</text>
<text x="248" y="263" transform="rotate(-32 248 263)">17-5</text>
<text x="385" y="264" transform="rotate(-90 385 264)">3</text>
<text x="762" y="264">3</text>
<text x="391" y="264" transform="rotate(-90 391 264)">TYP</text>
<text x="539" y="269" transform="rotate(-90 539 269)">2</text>
<text x="326" y="275" transform="rotate(58 326 275)">TYP</text>
<text x="330" y="271" transform="rotate(58 330 271)">7</text>
<text x="425" y="275" transform="rotate(-90 425 275)">3-4</text>
<text x="430" y="273" transform="rotate(-90 430 273)">TYP</text>
<text x="464" y="271">4</text>
<text x="496" y="271">1-6</text>
<text x="762" y="272">1</text>
<text x="523" y="280">1-p40172</text>
<text x="761" y="277">CLR</text>
<text x="352" y="286" transform="rotate(58 352 286)">2-7</text>
<text x="412" y="284" transform="rotate(-90 412 284)">2-7</text>
<text x="418" y="283" transform="rotate(-90 418 283)">TYP</text>
<text x="523" y="287">CNTR</text>
<text x="241" y="290" transform="rotate(-32 241 290)">4-1</text>
<text x="349" y="291" transform="rotate(58 349 291)">TYP</text>
<text x="449" y="289">1-p40115</text>
<text x="553" y="290" transform="rotate(-90 553 290)">2-0</text>
<text x="347" y="298" transform="rotate(58 347 298)">1-1</text>
<text x="449" y="295">CNTR</text>
<text x="343" y="303" transform="rotate(58 343 303)">TYP</text>
<text x="515" y="306" transform="rotate(-32 515 306)">3</text>
<text x="681" y="313">TOP @ BRACKET</text>
<text x="405" y="318">1-p40173</text>
<text x="456" y="321">PIPE TO PIPE</text>
<text x="688" y="319">TO HANDRAIL</text>
<text x="405" y="325">CNTR</text>
<text x="456" y="326">TYP @ BOTH ENDS</text>
<text x="362" y="333" transform="rotate(58 362 333)">TYP</text>
<text x="367" y="330" transform="rotate(58 367 330)">2</text>
<text x="576" y="333" transform="rotate(-90 576 333)">11-10</text>
<text x="462" y="339" transform="rotate(-32 462 339)">3-8</text>
<text x="153" y="345" transform="rotate(-32 153 345)">4-1</text>
<text x="553" y="346" transform="rotate(-90 553 346)">2-2</text>
<text x="683" y="343">TOP @ HANDRAIL</text>
<text x="385" y="352">TOP &amp; BOTTOM TYP</text>
<text x="680" y="349">BRACKET TO POST</text>
<text x="338" y="355">1-p40112</text>
<text x="385" y="358">PICKETS TO PIPE</text>
<text x="338" y="362">CNTR</text>
<text x="327" y="376">1-p40227</text>
<text x="327" y="383">CNTR</text>
<text x="379" y="391" transform="rotate(-32 379 391)">4-1</text>
<text x="756" y="395">07GR1004</text>
<text x="280" y="398">7</text>
<text x="553" y="401" transform="rotate(-90 553 401)">2-2</text>
<text x="270" y="406">12</text>
<text x="246" y="413">1-p40112</text>
<text x="88" y="418" transform="rotate(-90 88 418)">1-5</text>
<text x="246" y="419">CNTR</text>
<text x="238" y="435">1-p40227</text>
<text x="76" y="442" transform="rotate(-90 76 442)">3-4</text>
<text x="238" y="441">CNTR</text>
<text x="88" y="446" transform="rotate(-90 88 446)">11</text>
<text x="290" y="446" transform="rotate(-32 290 446)">4-1</text>
<text x="184" y="450">1-p40112</text>
<text x="166" y="461">1-rb32</text>
<text x="184" y="457">CNTR</text>
<text x="553" y="457" transform="rotate(-90 553 457)">2-2</text>
<text x="166" y="467">36 REQ'D</text>
<text x="88" y="473" transform="rotate(-90 88 473)">11</text>
<text x="166" y="474">CNTR</text>
<text x="202" y="502" transform="rotate(-32 202 502)">4-1</text>
</g>
<g font-size="5">
<text x="745" y="450">THE INFORMATION NOTED HEREON THIS DRAWING IS THE</text>
<text x="745" y="456">PROPERTY OF STEEL FAB ENTERPRISES, INC.AND SHALL</text>
<text x="745" y="462">NOTED BE USED WITHOUT WRITTEN CONSENT.</text>
<text x="508" y="550">1/</text>
<text x="511" y="551">2</text>
<text x="515" y="568">13/</text>
<text x="520" y="570">16</text>
</g>
<g font-size="4.9">
<text x="707" y="31">ASSEMBLY</text>
<text x="725" y="31">TOTAL</text>
<text x="736" y="31">SUB-PIECE</text>
<text x="757" y="31">UNIT</text>
<text x="784" y="31">MATERIAL</text>
<text x="819" y="31">LENGTH</text>
<text x="847" y="31">REMARKS</text>
<text x="874" y="31">UNIT</text>
<text x="890" y="31">TOTAL</text>
<text x="710" y="37">MARK</text>
<text x="726" y="37">QTY</text>
<text x="740" y="37">MARK</text>
<text x="758" y="37">QTY</text>
<text x="781" y="37">DESCRIPTION</text>
<text x="814" y="37">FT</text>
<text x="823" y="37">IN</text>
<text x="873" y="37">WEIGHT</text>
<text x="889" y="37">WEIGHT</text>
<text x="706" y="44">07GR1004</text>
<text x="728" y="44">ONE</text>
<text x="769" y="44">GUARDRAIL</text>
<text x="836" y="44">PNT</text>
<text x="879" y="44">359</text>
<text x="893" y="44">359</text>
<text x="731" y="50">1</text>
<text x="736" y="50">07GR1004</text>
<text x="764" y="50">1</text>
<text x="769" y="50">PIPE1</text>
<text x="781" y="50">SCH40</text>
<text x="816" y="50">21</text>
<text x="821" y="50">4</text>
<text x="836" y="50">A53GRB</text>
<text x="880" y="50">48</text>
<text x="895" y="50">48</text>
<text x="731" y="57">3</text>
<text x="736" y="57">p40227</text>
<text x="764" y="57">3</text>
<text x="769" y="57">PIPE1</text>
<text x="781" y="57">SCH80</text>
<text x="818" y="57">3</text>
<text x="821" y="57">4</text>
<text x="836" y="57">A53GRB</text>
<text x="880" y="57">10</text>
<text x="895" y="57">30</text>
<text x="731" y="63">1</text>
<text x="736" y="63">p40226</text>
<text x="764" y="63">1</text>
<text x="769" y="63">PIPE1</text>
<text x="781" y="63">SCH80</text>
<text x="818" y="63">3</text>
<text x="821" y="63">3</text>
<text x="836" y="63">A53GRB</text>
<text x="880" y="63">10</text>
<text x="895" y="63">10</text>
<text x="731" y="69">1</text>
<text x="736" y="69">p40173</text>
<text x="764" y="69">1</text>
<text x="769" y="69">PIPE1</text>
<text x="781" y="69">SCH40</text>
<text x="816" y="69">21</text>
<text x="821" y="69">4</text>
<text x="836" y="69">A53GRB</text>
<text x="880" y="69">49</text>
<text x="895" y="69">49</text>
<text x="731" y="76">3</text>
<text x="736" y="76">p40112</text>
<text x="764" y="76">3</text>
<text x="769" y="76">PIPE1</text>
<text x="781" y="76">SCH40</text>
<text x="818" y="76">4</text>
<text x="821" y="76">1</text>
<text x="836" y="76">A53GRB</text>
<text x="882" y="76">9</text>
<text x="895" y="76">28</text>
<text x="731" y="82">1</text>
<text x="736" y="82">p40115</text>
<text x="764" y="82">1</text>
<text x="769" y="82">PIPE1</text>
<text x="781" y="82">SCH40</text>
<text x="818" y="82">4</text>
<text x="821" y="82">0</text>
<text x="836" y="82">A53GRB</text>
<text x="882" y="82">9</text>
<text x="896" y="82">9</text>
<text x="731" y="88">1</text>
<text x="736" y="88">p40172</text>
<text x="764" y="88">1</text>
<text x="769" y="88">PIPE1</text>
<text x="781" y="88">SCH40</text>
<text x="818" y="88">1</text>
<text x="821" y="88">5</text>
<text x="836" y="88">A53GRB</text>
<text x="882" y="88">3</text>
<text x="896" y="88">3</text>
<text x="731" y="95">4</text>
<text x="736" y="95">rb33</text>
<text x="764" y="95">4</text>
<text x="772" y="95">&quot;ØROUNDBAR</text>
<text x="818" y="95">2</text>
<text x="821" y="95">11</text>
<text x="836" y="95">A36</text>
<text x="882" y="95">4</text>
<text x="895" y="95">18</text>
<text x="729" y="101">36</text>
<text x="736" y="101">rb32</text>
<text x="762" y="101">36</text>
<text x="772" y="101">&quot;ØROUNDBAR</text>
<text x="818" y="101">2</text>
<text x="821" y="101">11</text>
<text x="836" y="101">A36</text>
<text x="882" y="101">4</text>
<text x="893" y="101">160</text>
<text x="731" y="107">1</text>
<text x="736" y="107">rb29</text>
<text x="764" y="107">1</text>
<text x="772" y="107">&quot;ØROUNDBAR</text>
<text x="818" y="107">0</text>
<text x="821" y="107">4</text>
<text x="836" y="107">A36</text>
<text x="882" y="107">1</text>
<text x="896" y="107">1</text>
<text x="731" y="114">4</text>
<text x="736" y="114">rb31</text>
<text x="764" y="114">4</text>
<text x="772" y="114">&quot;ØROUNDBAR</text>
<text x="818" y="114">0</text>
<text x="821" y="114">4</text>
<text x="836" y="114">A36</text>
<text x="882" y="114">1</text>
<text x="896" y="114">2</text>
</g>
<g font-size="4.7">
<text x="326" y="48">3/</text>
<text x="328" y="49">16</text>
<text x="502" y="58">3/</text>
<text x="504" y="59">16</text>
<text x="528" y="71" transform="rotate(-90 528 71)">3/</text>
<text x="529" y="68" transform="rotate(-90 529 68)">16</text>
<text x="352" y="89" transform="rotate(-90 352 89)">3/</text>
<text x="354" y="87" transform="rotate(-90 354 87)">16</text>
<text x="364" y="87" transform="rotate(-90 364 87)">1/</text>
<text x="366" y="85" transform="rotate(-90 366 85)">2</text>
<text x="445" y="88" transform="rotate(-90 445 88)">1/</text>
<text x="447" y="85" transform="rotate(-90 447 85)">2</text>
<text x="461" y="88" transform="rotate(-90 461 88)">16</text>
<text x="459" y="90" transform="rotate(-90 459 90)">3/</text>
<text x="324" y="113">3/</text>
<text x="327" y="115">16</text>
<text x="111" y="124">11/</text>
<text x="116" y="125">16</text>
<text x="502" y="124">3/</text>
<text x="505" y="125">16</text>
<text x="524" y="136">3/</text>
<text x="526" y="138">16</text>
<text x="418" y="178" transform="rotate(-32 418 178)">5/</text>
<text x="422" y="178" transform="rotate(-32 422 178)">16</text>
<text x="419" y="191">3/</text>
<text x="423" y="192">16</text>
<text x="496" y="211">13/</text>
<text x="501" y="213">16</text>
<text x="537" y="226" transform="rotate(-90 537 226)">5/</text>
<text x="539" y="223" transform="rotate(-90 539 223)">16</text>
<text x="338" y="229" transform="rotate(-32 338 229)">/2</text>
<text x="376" y="244" transform="rotate(-90 376 244)">3/</text>
<text x="378" y="242" transform="rotate(-90 378 242)">4</text>
<text x="253" y="258" transform="rotate(-32 253 258)">13/</text>
<text x="258" y="257" transform="rotate(-32 258 257)">16</text>
<text x="384" y="262" transform="rotate(-90 384 262)">3/</text>
<text x="385" y="259" transform="rotate(-90 385 259)">4</text>
<text x="764" y="262">1/</text>
<text x="424" y="269" transform="rotate(-90 424 269)">1/</text>
<text x="425" y="267" transform="rotate(-90 425 267)">4</text>
<text x="466" y="270">1/</text>
<text x="501" y="270">3/</text>
<text x="537" y="267" transform="rotate(-90 537 267)">7/</text>
<text x="539" y="264" transform="rotate(-90 539 264)">8</text>
<text x="766" y="264">8</text>
<text x="332" y="272" transform="rotate(58 332 272)">1 /</text>
<text x="469" y="272">16</text>
<text x="504" y="272">16</text>
<text x="765" y="271">1/</text>
<text x="767" y="272">2</text>
<text x="333" y="277" transform="rotate(58 333 277)">16</text>
<text x="411" y="279" transform="rotate(-90 411 279)">1/</text>
<text x="413" y="276" transform="rotate(-90 413 276)">4</text>
<text x="245" y="286" transform="rotate(-32 245 286)">7/</text>
<text x="248" y="286" transform="rotate(-32 248 286)">16</text>
<text x="357" y="292" transform="rotate(58 357 292)">/16</text>
<text x="352" y="304" transform="rotate(58 352 304)">3/</text>
<text x="516" y="304" transform="rotate(-32 516 304)">7/</text>
<text x="519" y="304" transform="rotate(-32 519 304)">16</text>
<text x="352" y="307" transform="rotate(58 352 307)">4</text>
<text x="729" y="318">3/</text>
<text x="574" y="324" transform="rotate(-90 574 324)">3/</text>
<text x="576" y="321" transform="rotate(-90 576 321)">4</text>
<text x="732" y="320">16</text>
<text x="434" y="326">3/</text>
<text x="437" y="327">16</text>
<text x="369" y="334" transform="rotate(58 369 334)">4</text>
<text x="369" y="331" transform="rotate(58 369 331)">3/</text>
<text x="466" y="335" transform="rotate(-32 466 335)">11/</text>
<text x="471" y="334" transform="rotate(-32 471 334)">16</text>
<text x="158" y="341" transform="rotate(-32 158 341)">/2</text>
<text x="552" y="341" transform="rotate(-90 552 341)">3/</text>
<text x="553" y="338" transform="rotate(-90 553 338)">16</text>
<text x="733" y="348">3/</text>
<text x="736" y="350">16</text>
<text x="364" y="357">3/</text>
<text x="367" y="359">16</text>
<text x="385" y="387" transform="rotate(-32 385 387)">/2</text>
<text x="553" y="393" transform="rotate(-90 553 393)">16</text>
<text x="268" y="398" transform="rotate(-32 268 398)">31.95</text>
<text x="282" y="397">1/</text>
<text x="285" y="399">2</text>
<text x="552" y="396" transform="rotate(-90 552 396)">3/</text>
<text x="86" y="413" transform="rotate(-90 86 413)">9/</text>
<text x="88" y="410" transform="rotate(-90 88 410)">16</text>
<text x="74" y="436" transform="rotate(-90 74 436)">1/</text>
<text x="76" y="434" transform="rotate(-90 76 434)">4</text>
<text x="296" y="442" transform="rotate(-32 296 442)">/2</text>
<text x="553" y="449" transform="rotate(-90 553 449)">16</text>
<text x="552" y="451" transform="rotate(-90 552 451)">3/</text>
<text x="88" y="465" transform="rotate(-90 88 465)">16</text>
<text x="86" y="469" transform="rotate(-90 86 469)">11/</text>
<text x="207" y="498" transform="rotate(-32 207 498)">/2</text>
</g>
<g font-size="4.2">
<text x="777" y="49">1/</text>
<text x="779" y="51">4</text>
<text x="777" y="56">1/</text>
<text x="779" y="57">4</text>
<text x="823" y="56">1/</text>
<text x="825" y="57">2</text>
<text x="777" y="62">1/</text>
<text x="779" y="63">4</text>
<text x="823" y="62">11/</text>
<text x="826" y="63">16</text>
<text x="777" y="68">1/</text>
<text x="779" y="70">4</text>
<text x="823" y="68">15/</text>
<text x="826" y="70">16</text>
<text x="777" y="75">1/</text>
<text x="779" y="76">4</text>
<text x="777" y="81">1/</text>
<text x="779" y="82">4</text>
<text x="777" y="87">1/</text>
<text x="779" y="89">4</text>
<text x="823" y="87">11/</text>
<text x="826" y="89">16</text>
<text x="769" y="94">3/</text>
<text x="770" y="95">4</text>
<text x="824" y="94">11/</text>
<text x="827" y="95">16</text>
<text x="769" y="100">3/</text>
<text x="770" y="101">4</text>
<text x="824" y="100">9/</text>
<text x="826" y="101">16</text>
<text x="769" y="106">3/</text>
<text x="770" y="108">4</text>
<text x="823" y="106">7/</text>
<text x="825" y="108">8</text>
<text x="769" y="113">3/</text>
<text x="823" y="113">7/</text>
<text x="770" y="114">4</text>
<text x="825" y="114">8</text>
</g>
<g font-size="3.7">
<text x="17" y="551" transform="rotate(-90 17 551)">00:56:14</text>
<text x="17" y="561" transform="rotate(-90 17 561)">2025</text>
<text x="17" y="570" transform="rotate(-90 17 570)">Jun 17</text>
<text x="17" y="593" transform="rotate(-90 17 593)">PRINTED ON</text>
</g>
</svg>
